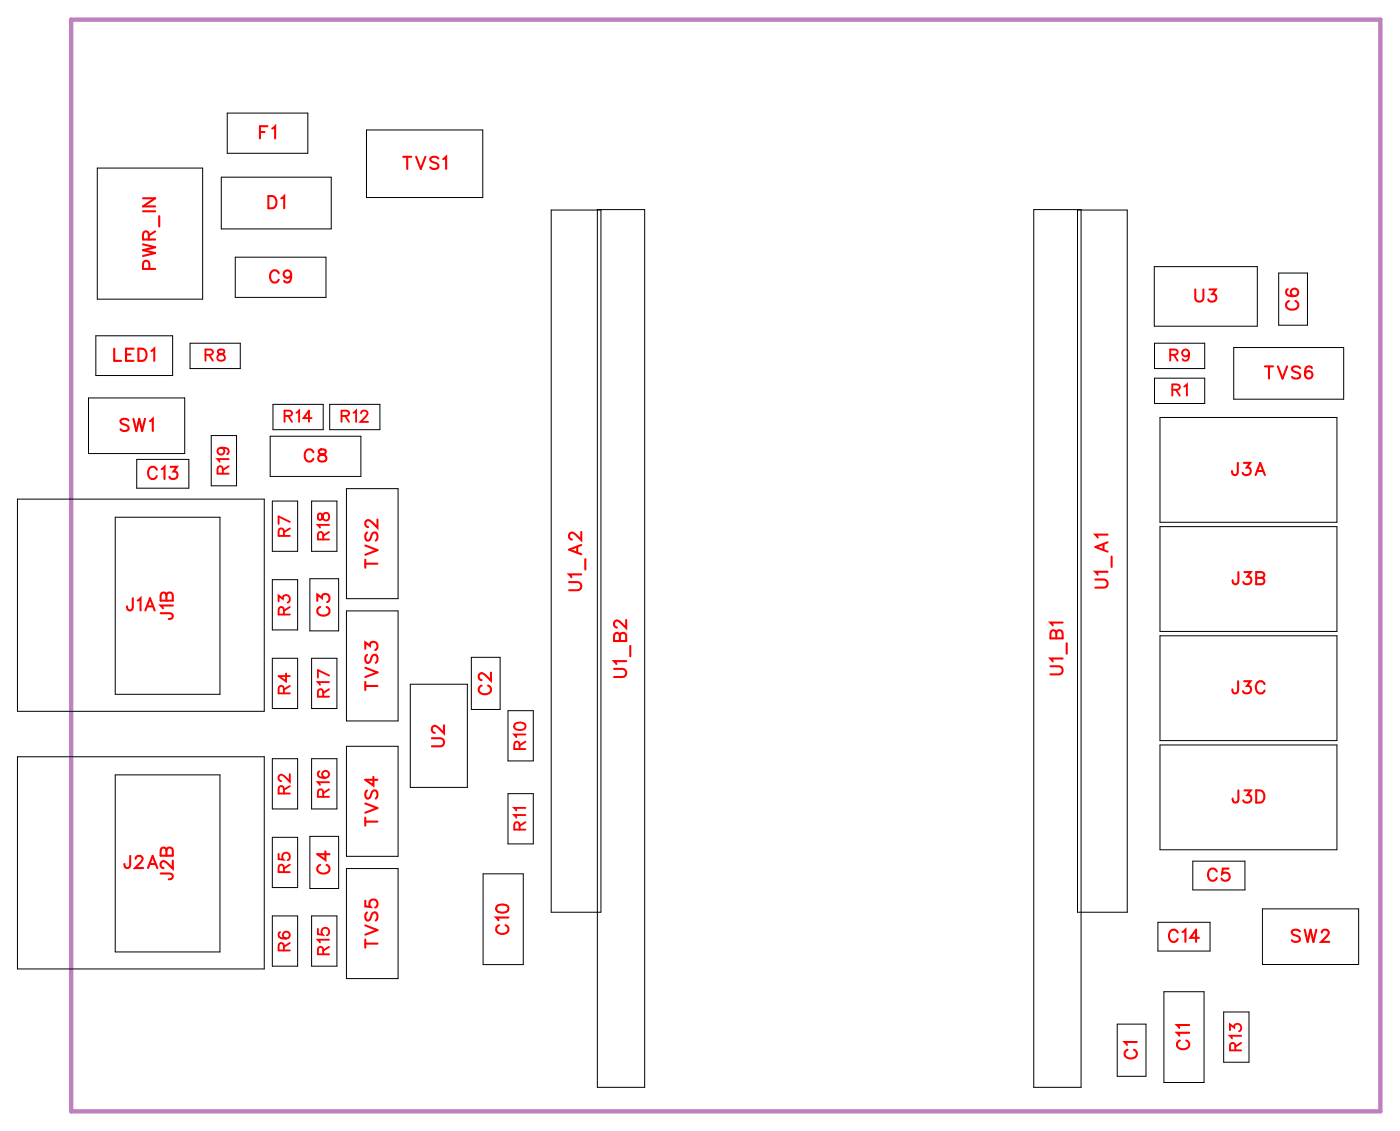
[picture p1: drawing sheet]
<svg xmlns="http://www.w3.org/2000/svg" width="81mm" height="66mm" viewBox="0 0 81 66" stroke-linecap="round" stroke-linejoin="round" font-family="sans-serif">
<path d="M4.1 1.1h76.2v63.5h-76.2z" fill="none" stroke="#bf80bf" stroke-width=".25"/>
<g fill="none" stroke="#000" stroke-width=".06">
<path d="M5.6 19.5h4.4v2.3h-4.4zM5.7 9.8h6.1v7.6h-6.1zM11.1 20h2.9v1.4h-2.9zM12.9 10.3h6.4v3h-6.4zM13.2 6.6h4.7v2.3h-4.7zM13.7 15h5.3v2.3h-5.3zM21.3 7.6h6.8v3.9h-6.8zM32.1 12.2h2.9v40.9h-2.9zM34.8 12.2h2.7v51h-2.7zM60.2 12.2h2.7v51h-2.7zM62.7 12.2h2.9v40.9h-2.9zM67.2 15.5h6v3.5h-6z"/>
<path d="M67.2 20h2.9v1.4h-2.9zM74.4 15.9h1.7v3h-1.7zM1 29h14.4v12.4h-14.4zM5.2 23.1h5.6v3.3h-5.6zM6.7 30.1h6.1v10.3h-6.1zM8 26.7h3v1.7h-3zM12.3 25.3h1.5v3h-1.5zM15.7 25.4h5.3v2.3h-5.3zM15.9 29.1h1.4v3h-1.4zM15.9 38.3h1.4v2.9h-1.4zM15.9 33.7h1.4v2.9h-1.4zM15.9 23.5h2.9v1.5h-2.9z"/>
<path d="M18 33.7h1.7v3h-1.7zM18.1 29.1h1.5v3h-1.5zM18.1 38.3h1.5v2.9h-1.5zM19.2 23.5h2.9v1.5h-2.9zM20.2 28.4h3v6.4h-3zM20.2 35.5h3v6.4h-3zM23.9 39.8h3.3v6h-3.3zM27.4 38.2h1.7v3.1h-1.7zM67.2 22h2.9v1.5h-2.9zM67.5 24.3h10.3v6.1h-10.3zM67.5 30.6h10.3v6.1h-10.3zM67.5 37h10.3v6.1h-10.3z"/>
<path d="M71.8 20.2h6.4v3h-6.4zM1 44h14.4v12.4h-14.4zM6.7 45.1h6.1v10.3h-6.1zM15.9 44.1h1.4v3h-1.4zM15.9 53.3h1.4v2.9h-1.4zM15.9 48.7h1.4v2.9h-1.4zM18 48.6h1.7v3.1h-1.7zM18.1 44.1h1.5v3h-1.5zM18.1 53.3h1.5v2.9h-1.5zM20.2 43.4h3v6.4h-3zM20.2 50.5h3v6.4h-3zM28.1 50.8h2.4v5.3h-2.4z"/>
<path d="M29.6 41.3h1.4v3h-1.4zM29.6 46.2h1.4v2.9h-1.4zM65 59.6h1.7v3h-1.7zM67.4 53.6h3v1.7h-3zM67.5 43.3h10.3v6.1h-10.3zM67.7 57.7h2.4v5.3h-2.4zM69.4 50.1h3.1v1.7h-3.1zM71.2 58.9h1.5v2.9h-1.5zM73.5 52.9h5.6v3.2h-5.6z"/>
</g>
<g fill="none" stroke="#f00" stroke-width=".12">
<path d="M8.3 14.2l.7 .2-.7 .2 .7 .1-.7 .2M8.3 12.3h.7M8.3 11.5h.7l-.7 .5h.7M8.7 13.9l-.1-.4h-.2l-.1 .4h.7M8.7 15.6v-.4h-.3l-.1 .4h.7M9 13.5l-.3 .2M9.3 12.6v.6M15.1 7.7h.3M15.6 7.3h-.5v.7M15.6 11.4h.3a.38 .38 0 0 1 .2 .4 .38 .38 0 0 1-.2 .3h-.3zM15.8 7.5l.2-.2v.7M16.2 15.9a.26 .26 0 0 0-.3-.2 .26 .26 0 0 0-.2 .3v.2a.26 .26 0 0 0 .2 .2 .26 .26 0 0 0 .3-.1"/>
<path d="M16.4 11.5l.1-.1v.7M16.9 16a.22 .22 0 0 1-.3 .2 .22 .22 0 0 1 0-.4 .22 .22 0 0 1 .3 0v.2a.34 .34 0 0 1-.2 .4l-.2-.1M23.5 9.1h.4M23.7 9.1v.7M24.2 9.1l.3 .7 .3-.7M25.5 9.2l-.2-.1-.3 .1 .1 .2 .4 .2v.1l-.2 .1-.3-.1M25.8 9.3l.2-.2v.7M69.6 16.8v.5l.2 .2 .2-.1v-.6M70.4 16.8h.4l-.2 .3a.24 .24 0 0 1 .1 .4 .24 .24 0 0 1-.4-.1M75 16.8l-.1 .1a.35 .35 0 0 0 .2 .4 .35 .35 0 0 0 .5-.3 .22 .22 0 0 0-.2-.2 .22 .22 0 0 0-.3 .2 .22 .22 0 0 0 .2 .2M75 17.5a.26 .26 0 0 0-.1 .3 .26 .26 0 0 0 .2 .2h.2a.26 .26 0 0 0 .3-.2 .26 .26 0 0 0-.2-.3M6.6 20.3v.7h.5"/>
<path d="M7.3 20.6h.3M7.5 24.5l-.2-.1-.3 .1 .1 .1 .4 .3v.1l-.2 .1-.3-.1M7.7 34.8v.6l-.2 .1-.1-.2M7.8 24.4l.1 .7 .2-.7 .2 .7 .1-.7M7.8 20.3h-.5v.7h.5M8 34.9l.2-.1v.7M8.1 20.3h.2a.38 .38 0 0 1 .2 .3 .38 .38 0 0 1-.2 .4h-.2zM8.5 35.5l.2-.7 .3 .7M8.6 35.3h.3M8.7 24.5l.2-.1v.7M8.8 20.4l.2-.1v.7M9.1 27.3a.26 .26 0 0 0-.3-.1 .26 .26 0 0 0-.2 .2v.2a.26 .26 0 0 0 .2 .3 .26 .26 0 0 0 .3-.2"/>
<path d="M9.3 35.7h.7v.2l-.2 .1M9.4 27.3l.2-.1v.7M9.7 34.6l-.1-.1h-.2l-.1 .4h.8v-.3l-.2-.1h-.2v.4M9.9 27.2h.4l-.2 .2a.24 .24 0 0 1 .2 .4 .24 .24 0 0 1-.4-.1M10.1 35.2h-.8l.2 .2M18.2 26.3a.26 .26 0 0 0-.3-.2 .26 .26 0 0 0-.2 .3v.2a.26 .26 0 0 0 .2 .2 .26 .26 0 0 0 .3-.1M18.5 35v-.4l.2 .2a.24 .24 0 0 1 .4-.2 .24 .24 0 0 1-.1 .4M18.6 26.2v.2l.3 .1 .1 .1a.24 .24 0 0 1-.2 .3 .24 .24 0 0 1-.3-.3l.5-.3-.1-.1zM18.6 35.3a.26 .26 0 0 0-.1 .3 .26 .26 0 0 0 .2 .2h.2a.26 .26 0 0 0 .3-.2 .26 .26 0 0 0-.2-.3M21.3 37.7v-.3l.2 .2a.24 .24 0 0 1 .4-.2 .24 .24 0 0 1-.1 .4M21.3 32.8h.7M21.3 32.6v.4"/>
<path d="M21.3 39.7v.4M21.3 31.7l.7 .3-.7 .3M21.3 39.9h.7M21.3 38.8l.7 .3-.7 .3M21.4 31l-.1 .1 .1 .3h.1l.3-.4h.1l.1 .1-.1 .3M21.4 38.1l-.1 .2 .1 .3 .1-.1 .3-.4h.1l.1 .2-.1 .3M22 30.2v.5l-.4-.3-.2-.1-.1 .1v.1l.1 .2M28 39.9a.26 .26 0 0 0-.1 .3 .26 .26 0 0 0 .2 .2h.2a.26 .26 0 0 0 .3-.2 .26 .26 0 0 0-.2-.3M28.6 39.1v.5l-.4-.3-.2-.1-.1 .1v.1l.1 .2M33.1 33.9h.5l.2 .2-.1 .2h-.6M33.6 31.8v.3M33.8 33.4h-.7l.2 .2"/>
<path d="M33.8 30.9v.5l-.3-.3-.2-.1-.2 .1v.1l.2 .2M33.8 31.7l-.7 .3 .7 .2M34.1 32.5v.6M35.7 38.9h.5l.2 .2-.1 .2-.6 .1M36.1 37l-.1-.2h-.2l-.1 .5h.7v-.3l-.1-.2-.2 .1v.4M36.4 38.5h-.7l.2 .1M36.4 36.1v.4l-.3-.3-.2-.1-.2 .1v.2l.2 .1M36.7 37.6v.6M61.1 38.8h.5l.2 .2-.1 .2h-.6M61.5 36.8l-.1-.1h-.2l-.1 .4h.7v-.3l-.1-.1h-.2v.4M61.8 38.3h-.7l.2 .2M61.8 36.2h-.7l.2 .2"/>
<path d="M62.1 37.4v.6M63.8 33.7h.5l.2 .2-.1 .2-.6 .1M64.2 31.6v.4M64.5 33.3h-.7l.1 .1M64.5 31.1h-.7l.1 .2M64.5 31.5l-.7 .3 .7 .3M64.7 32.4v.6M72 26.9v.7h-.2l-.1-.2M72.1 39.6l-.1 .7h-.2l-.1-.2M72.1 33.3l-.1 .6-.2 .1-.1-.3M72.4 26.9h.4l-.2 .3a.24 .24 0 0 1 .1 .4 .24 .24 0 0 1-.4-.1M72.4 39.6h.4l-.2 .3a.24 .24 0 0 1 .2 .4 .25 .25 0 0 1-.5-.1"/>
<path d="M72.4 33.3h.4l-.2 .2a.24 .24 0 0 1 .2 .4 .24 .24 0 0 1-.4-.1M73.1 27.6l.2-.7 .3 .7M73.1 33.6l.5 .1v.1l-.2 .2h-.3v-.7h.5v.2l-.2 .1M73.2 27.4h.3M73.6 39.8a.26 .26 0 0 0-.3-.2 .26 .26 0 0 0-.2 .3v.2a.26 .26 0 0 0 .2 .2 .26 .26 0 0 0 .3-.1M73.6 21.3h.5M73.9 21.3v.7M74.4 21.3l.2 .7 .3-.7M75.7 21.4l-.2-.1-.3 .1 .1 .2 .4 .2v.1l-.2 .1-.3-.1M76.4 21.4l-.1-.1a.35 .35 0 0 0-.4 .3 .35 .35 0 0 0 .3 .4 .22 .22 0 0 0 .2-.2 .22 .22 0 0 0-.2-.2 .22 .22 0 0 0-.2 .2M7.6 49.8l-.1 .6-.2 .1-.1-.2M7.9 50l.1-.2h.2l.1 .1-.1 .3-.3 .3h.4"/>
<path d="M8.6 50.5l.3-.7 .3 .7M8.7 50.3h.4M9.3 50.8h.7v.3h-.2M9.7 49.5l-.1-.2h-.2l-.1 .5h.8v-.3l-.2-.2-.2 .1v.4M10.1 50.1v.4l-.4-.3-.2-.1-.2 .1v.2l.2 .1M18.6 50.3a.26 .26 0 0 0-.1 .3 .26 .26 0 0 0 .2 .2h.2a.26 .26 0 0 0 .3-.2 .26 .26 0 0 0-.2-.3M18.9 49.5v.5l-.4-.3h.7M21.3 52.4v.3l.3 .1a.25 .25 0 0 1 0-.4 .25 .25 0 0 1 .3 0 .25 .25 0 0 1-.1 .4M21.3 47.6v.4M21.3 54.7v.4M21.3 47.8h.7M21.3 46.7l.7 .3-.7 .3"/>
<path d="M21.3 54.9h.7M21.3 53.8l.7 .3-.7 .3M21.4 46l-.1 .1 .1 .3h.1l.3-.4h.1l.1 .1-.1 .3M21.4 53.1l-.1 .1 .1 .3h.1l.3-.4h.1l.1 .1-.1 .3M21.7 45.2v.5l-.4-.3h.7M25.1 42.9h.5l.2 .2-.1 .3h-.6M25.8 42.2v.5l-.3-.4-.2-.1-.2 .2v.1l.2 .1M28.9 52.7l.3-.1a.3 .3 0 0 1 .4 .3 .38 .38 0 0 1-.4 .2 .38 .38 0 0 1-.3-.3zM29.1 53.8a.26 .26 0 0 0-.2 .3 .26 .26 0 0 0 .3 .2h.1a.26 .26 0 0 0 .3-.2 .26 .26 0 0 0-.2-.3M29.6 53.4h-.7l.1 .1M68.5 54.2a.26 .26 0 0 0-.3-.1 .26 .26 0 0 0-.2 .2v.2a.26 .26 0 0 0 .2 .3 .26 .26 0 0 0 .3-.2M68.8 54.2l.2-.1v.7"/>
<path d="M69.2 59.6h-.7l.1 .2M69.8 54.5h-.5l.3-.4v.7M70.8 50.7a.26 .26 0 0 0-.3-.2 .26 .26 0 0 0-.2 .3v.2a.26 .26 0 0 0 .2 .2 .26 .26 0 0 0 .3-.1M71.5 50.5h-.3l-.1 .3a.25 .25 0 0 1 .4 0 .25 .25 0 0 1 0 .4 .25 .25 0 0 1-.4-.1M72.1 46l-.1 .6-.2 .1-.1-.3M72.4 46h.4l-.2 .2a.24 .24 0 0 1 .2 .4 .24 .24 0 0 1-.4-.1M73.1 46h.3a.38 .38 0 0 1 .2 .3 .38 .38 0 0 1-.2 .4h-.3zM75.7 54.2l-.2-.1-.3 .1 .1 .1 .4 .3v.1l-.2 .1-.3-.1M75.9 54.1l.2 .7 .2-.7 .1 .7 .2-.7M76.9 54.2l.2-.1h.1l.1 .1-.1 .2-.3 .4h.5M65.6 61.1a.26 .26 0 0 0-.1 .3 .26 .26 0 0 0 .2 .2h.2a.26 .26 0 0 0 .3-.2 .26 .26 0 0 0-.2-.3M66.2 60.6h-.7l.1 .2"/>
<path d="M68.7 60.5a.26 .26 0 0 0-.2 .3 .26 .26 0 0 0 .3 .2h.1a.26 .26 0 0 0 .3-.2 .26 .26 0 0 0-.2-.3M69.2 60.1h-.7l.1 .1"/>
</g>
<g fill="none" stroke="#f00" stroke-width=".11">
<path d="M12 20.6h.3l.1-.2-.4-.1v.7M12.2 20.6l.2 .4M12.7 20.4v.1l.4 .3a.22 .22 0 0 1-.2 .2 .22 .22 0 0 1-.2-.2l.4-.3-.1-.1zM12.9 26a.2 .2 0 0 1 .1 .3 .2 .2 0 0 1-.3 .1 .2 .2 0 0 1 .1-.3l.1-.1a.31 .31 0 0 1 .4 .3l-.1 .1M13 27.6l-.1-.4-.2-.1v.5h.6M13.3 26.7h-.6l.1 .2M13.3 27.1l-.3 .2M16.2 35v-.4l.3 .2a.22 .22 0 0 1 .3-.1 .22 .22 0 0 1-.1 .4M16.5 35.7v-.3l-.2-.1-.1 .4h.7M16.5 31.2v-.4h-.2l-.1 .4h.7M16.6 24.2h.3l.1-.3h-.4v.6M16.6 39.2v.4l-.4-.3h.7"/>
<path d="M16.8 24.2l.2 .3M16.9 35.3l-.4 .2M16.9 39.9l-.4 .2M16.9 30.7l-.4 .3M16.9 30.4l-.7-.4v.5M17.3 24l.1-.1v.6M18.1 24.3h-.4l.3-.4v.6M18.5 29.9v.3h.2l.2-.4a.22 .22 0 0 1 .3 .3 .22 .22 0 0 1-.3 .2l-.2-.4zM18.8 31.4v-.4h-.2l-.1 .4h.7M19.2 30.5h-.7l.1 .2M19.2 39.7h-.7l.1 .1M19.2 30.9l-.4 .3"/>
<path d="M19.2 39.3l-.7-.3v.4M19.9 24.2h.4v-.3h-.4v.6M20.1 24.2l.2 .3M20.6 24l.1-.1v.6M21 24l.1-.1 .3 .1-.4 .5h.4M68.1 20.6h.4v-.2l-.4-.1v.7M68.2 22.7l.4-.1v-.2h-.4v.6M68.3 20.6l.2 .4M68.4 22.7l.3 .3M68.9 22.5l.2-.1v.6M69.2 20.5a.2 .2 0 0 1-.3 .2 .2 .2 0 0 1-.1-.3 .2 .2 0 0 1 .4 0v.1a.31 .31 0 0 1-.2 .5l-.2-.1M16.2 49.7v.3h.3a.23 .23 0 0 1 0-.3 .23 .23 0 0 1 .3 0 .23 .23 0 0 1-.1 .3"/>
<path d="M16.3 54.2h-.1a.32 .32 0 0 0 .3 .4 .32 .32 0 0 0 .4-.2 .2 .2 0 0 0-.2-.2 .2 .2 0 0 0-.2 .2 .2 .2 0 0 0 .1 .2M16.5 40.3v-.3l-.2-.1-.1 .4h.7M16.5 50.7v-.3l-.2-.1-.1 .4h.7M16.5 55.3v-.4h-.2l-.1 .4h.7M16.5 46.2v-.4h-.2l-.1 .4h.7M16.9 45v.5l-.6-.4-.1 .2 .2 .1M16.9 50.3l-.4 .2M16.9 54.9l-.4 .2M16.9 45.7l-.4 .2M18.5 54v.3l.3 .1a.23 .23 0 0 1 0-.4 .23 .23 0 0 1 .3 .1 .23 .23 0 0 1-.1 .3M18.6 44.9h-.1a.32 .32 0 0 0 .3 .4 .32 .32 0 0 0 .4-.2 .2 .2 0 0 0-.2-.3 .2 .2 0 0 0-.3 .2 .2 .2 0 0 0 .2 .2M18.8 40.5v-.4h-.2l-.1 .4h.7"/>
<path d="M18.8 46.3v-.3l-.2-.1-.1 .4h.7M18.8 55.5v-.4h-.2l-.1 .4h.7M19.2 45.5h-.7l.1 .2M19.2 54.7h-.7l.1 .1M19.2 55.1l-.4 .2M19.2 40.1l-.4 .2M19.2 45.9l-.4 .2M30 42.1a.32 .32 0 0 1 .4-.1 .32 .32 0 0 1 .2 .4 .32 .32 0 0 1-.4 .1 .32 .32 0 0 1-.2-.4zM30.2 43.6v-.4h-.2l-.1 .4h.7M30.2 48.3v-.4h-.2l-.1 .4h.7M30.6 42.7h-.7l.2 .2M30.6 47.4h-.7l.2 .2"/>
<path d="M30.6 47h-.7l.2 .1M30.6 43.1l-.4 .3M30.6 47.8l-.4 .2M71.6 59.9v-.3l.2 .2a.22 .22 0 0 1 .4-.2 .22 .22 0 0 1-.1 .4M71.9 61.1v-.4h-.3v.4h.6M72.2 60.2h-.6l.1 .2M72.2 60.7l-.3 .2"/>
</g>
<g font-size="1.2" fill="#fff">
<text x="15.1" y="8.3">F1</text>
<text x="23.4" y="10.1">TVS1</text>
<text x="9.3" y="15.7" transform="rotate(-90 9.3 15.7)">PWR_IN</text>
<text x="15.6" y="12.4">D1</text>
<text x="15.7" y="16.7">C9</text>
<text x="69.5" y="17.8">U3</text>
<text x="6.6" y="21.3">LED1</text>
<text x="73.6" y="22.3">TVS6</text>
<text x="75.9" y="18.1" transform="rotate(-90 75.9 18.1)">C6</text>
<text x="6.9" y="25.4">SW1</text>
<text x="8.6" y="28.2">C13</text>
<text x="17.7" y="27.1">C8</text>
<text x="71.6" y="27.9">J3A</text>
<text x="7.3" y="35.8">J1A</text>
<text x="19.5" y="35.9" transform="rotate(-90 19.5 35.9)">C3</text>
<text x="22.3" y="33.1" transform="rotate(-90 22.3 33.1)">TVS2</text>
<text x="34.1" y="34.4" transform="rotate(-90 34.1 34.4)">U1_A2</text>
<text x="64.8" y="34.2" transform="rotate(-90 64.8 34.2)">U1_A1</text>
<text x="71.7" y="34.3">J3B</text>
<text x="10.4" y="36.1" transform="rotate(-90 10.4 36.1)">J1B</text>
<text x="22.3" y="40.2" transform="rotate(-90 22.3 40.2)">TVS3</text>
<text x="28.9" y="40.4" transform="rotate(-90 28.9 40.4)">C2</text>
<text x="36.7" y="39.4" transform="rotate(-90 36.7 39.4)">U1_B2</text>
<text x="62.1" y="39.3" transform="rotate(-90 62.1 39.3)">U1_B1</text>
<text x="71.7" y="40.6">J3C</text>
<text x="26.1" y="43.5" transform="rotate(-90 26.1 43.5)">U2</text>
<text x="71.7" y="47">J3D</text>
<text x="7.2" y="50.8">J2A</text>
<text x="10.4" y="51.2" transform="rotate(-90 10.4 51.2)">J2B</text>
<text x="19.5" y="50.9" transform="rotate(-90 19.5 50.9)">C4</text>
<text x="22.3" y="48.1" transform="rotate(-90 22.3 48.1)">TVS4</text>
<text x="70.3" y="51.5">C5</text>
<text x="22.3" y="55.2" transform="rotate(-90 22.3 55.2)">TVS5</text>
<text x="29.9" y="54.4" transform="rotate(-90 29.9 54.4)">C10</text>
<text x="68" y="55.1">C14</text>
<text x="75.1" y="55.1">SW2</text>
<text x="66.5" y="61.6" transform="rotate(-90 66.5 61.6)">C1</text>
<text x="69.5" y="61.1" transform="rotate(-90 69.5 61.1)">C11</text>
</g>
<g font-size="1.1" fill="#fff">
<text x="11.9" y="21.3">R8</text>
<text x="68.1" y="21.3">R9</text>
<text x="68.2" y="23.3">R1</text>
<text x="13.6" y="27.6" transform="rotate(-90 13.6 27.6)">R19</text>
<text x="16.5" y="24.8">R14</text>
<text x="19.8" y="24.8">R12</text>
<text x="17.1" y="35.8" transform="rotate(-90 17.1 35.8)">R3</text>
<text x="17.1" y="31.2" transform="rotate(-90 17.1 31.2)">R7</text>
<text x="19.4" y="31.4" transform="rotate(-90 19.4 31.4)">R18</text>
<text x="17.1" y="40.4" transform="rotate(-90 17.1 40.4)">R4</text>
<text x="19.4" y="40.6" transform="rotate(-90 19.4 40.6)">R17</text>
<text x="17.1" y="46.2" transform="rotate(-90 17.1 46.2)">R2</text>
<text x="19.4" y="46.4" transform="rotate(-90 19.4 46.4)">R16</text>
<text x="30.9" y="43.6" transform="rotate(-90 30.9 43.6)">R10</text>
<text x="17.1" y="50.8" transform="rotate(-90 17.1 50.8)">R5</text>
<text x="30.9" y="48.3" transform="rotate(-90 30.9 48.3)">R11</text>
<text x="17.1" y="55.3" transform="rotate(-90 17.1 55.3)">R6</text>
<text x="19.4" y="55.6" transform="rotate(-90 19.4 55.6)">R15</text>
<text x="72.5" y="61.2" transform="rotate(-90 72.5 61.2)">R13</text>
</g>
</svg>
